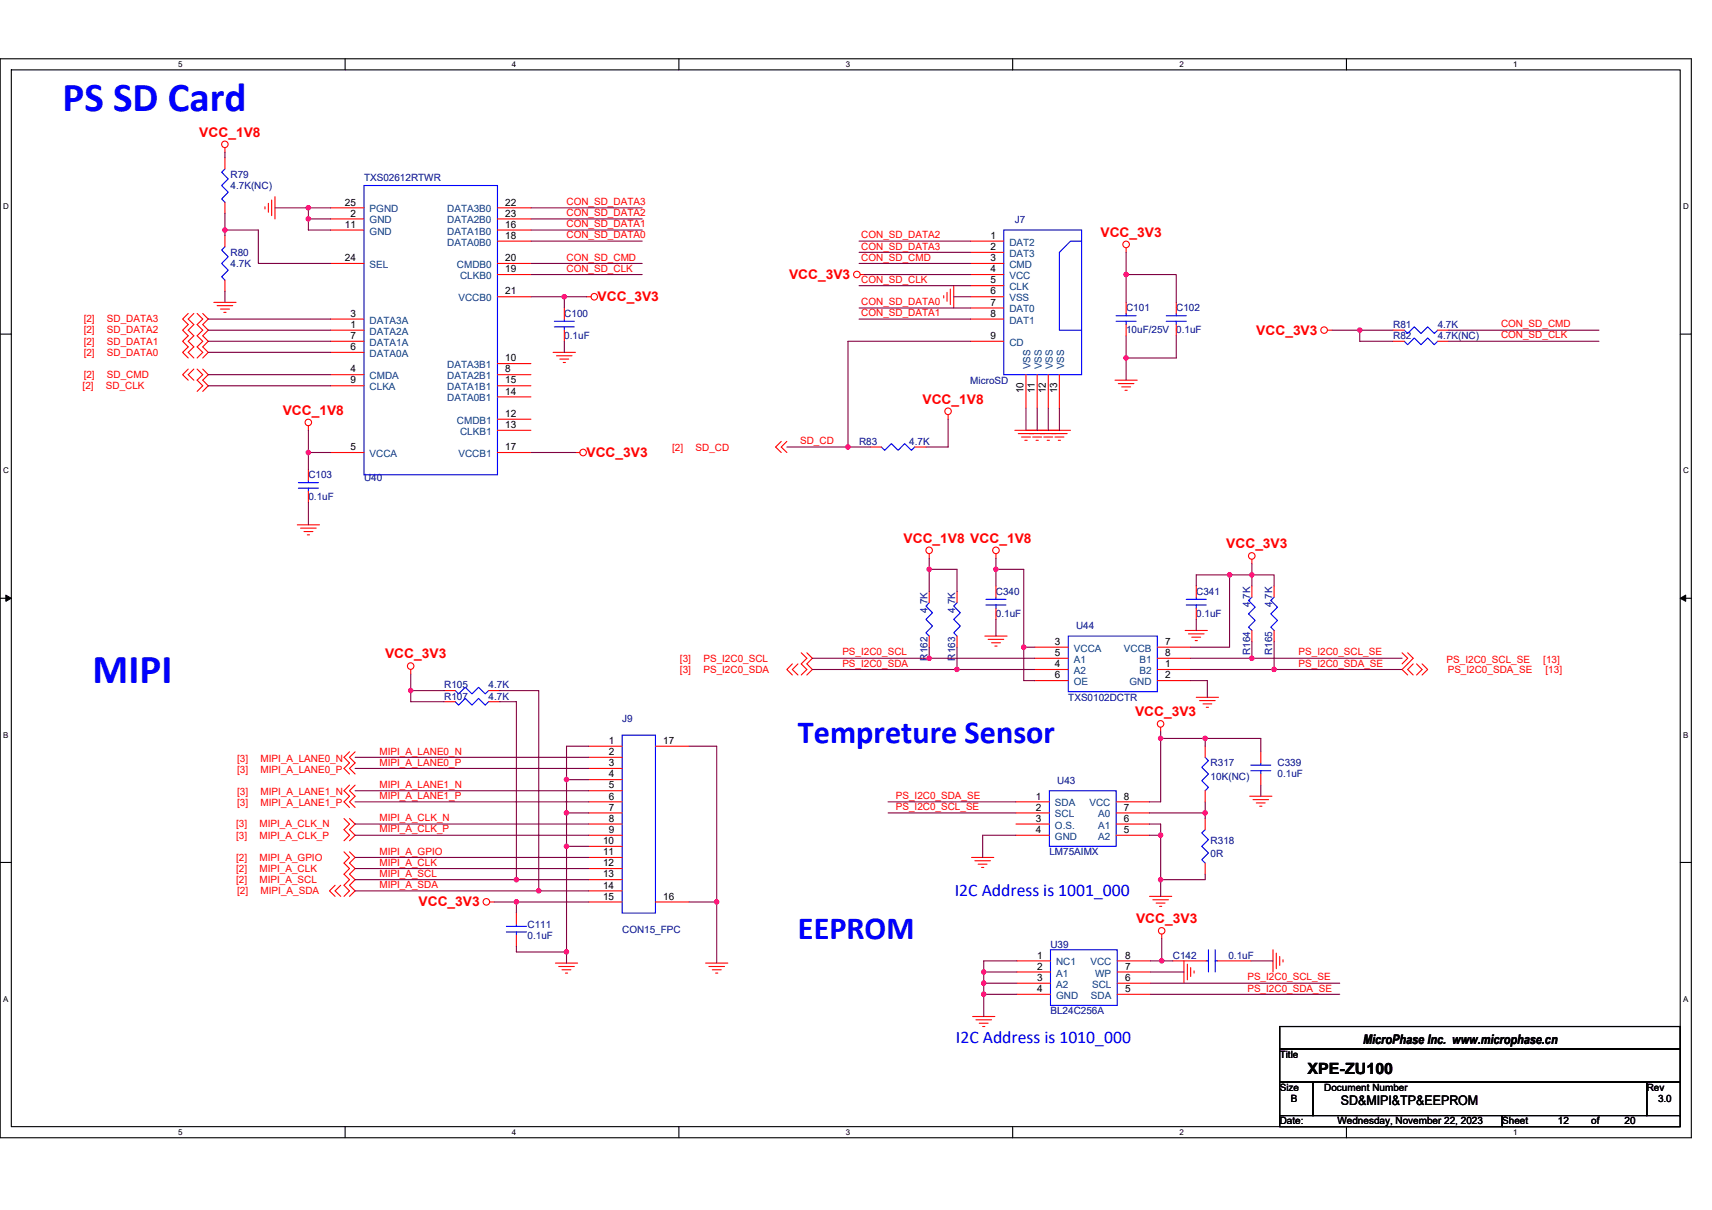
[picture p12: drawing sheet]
<svg xmlns="http://www.w3.org/2000/svg" width="297mm" height="210mm" viewBox="0 0 297 210" stroke-linecap="round" stroke-linejoin="round" font-family="sans-serif">
<path d="M0 10.2h293.5v187.2h-293.5zM2 12.1h289.5v183.4h-289.5z" fill="none" stroke="#000" stroke-width=".19"/>
<g fill="#fff">
<path d="M30.9 10.4h.8v1.6h-.8z"/>
<path d="M30.9 195.7h.8v1.6h-.8z"/>
</g>
<path d="M59.9 10.2v1.9M59.9 195.5v1.9" fill="none" stroke="#000" stroke-width=".19"/>
<g fill="#fff">
<path d="M88.8 10.4h.8v1.6h-.8z"/>
<path d="M88.8 195.7h.8v1.6h-.8z"/>
</g>
<path d="M117.8 10.2v1.9M117.8 195.5v1.9" fill="none" stroke="#000" stroke-width=".19"/>
<g fill="#fff">
<path d="M146.7 10.4h.8v1.6h-.8z"/>
<path d="M146.7 195.7h.8v1.6h-.8z"/>
</g>
<path d="M175.7 10.2v1.9M175.7 195.5v1.9" fill="none" stroke="#000" stroke-width=".19"/>
<g fill="#fff">
<path d="M204.7 10.4h.7v1.6h-.7z"/>
<path d="M204.7 195.7h.7v1.6h-.7z"/>
</g>
<path d="M233.6 10.2v1.9M233.6 195.5v1.9" fill="none" stroke="#000" stroke-width=".19"/>
<g fill="#fff">
<path d="M262.6 10.4h.7v1.6h-.7z"/>
<path d="M262.6 195.7h.7v1.6h-.7z"/>
<path d="M.5 35.1h1v1.5h-1z"/>
<path d="M292 35.1h1v1.5h-1z"/>
<path d="M.5 80.9h1v1.5h-1z"/>
<path d="M292 80.9h1v1.5h-1z"/>
</g>
<path d="M0 58h2M291.5 58h2" fill="none" stroke="#000" stroke-width=".19"/>
<g fill="#fff">
<path d="M.5 126.7h.9v1.6h-.9z"/>
<path d="M292 126.7h.9v1.6h-.9z"/>
</g>
<path d="M0 103.8h2M291.5 103.8h2" fill="none" stroke="#000" stroke-width=".19"/>
<path d="M1 103.3l1 .5-1 .6zM291.5 103.8l1-.5v1.1z" fill="#000" stroke="#000" stroke-width=".17"/>
<g fill="#fff">
<path d="M.5 172.6h.9v1.5h-.9z"/>
<path d="M292 172.6h.9v1.5h-.9z"/>
</g>
<path d="M0 149.7h2M291.5 149.7h2M222 178.1h69.5v3.9h-69.5zM222 182h69.5v5.8h-69.5zM222 187.8h5.8v5.8h-5.8zM222 193.6h38.6v1.9h-38.6zM227.8 187.8h57.9v5.8h-57.9zM260.6 193.6h30.9v1.9h-30.9zM285.7 187.8h5.8v5.8h-5.8z" fill="none" stroke="#000" stroke-width=".19"/>
<g fill="none" stroke="#f00" stroke-width=".19">
<path d="M39 25.6v.8M39 35.1v1.9M39 27.4v1.9M46 35.9v.4M46.6 35.3v1.5M47.1 34.7v2.7M47.7 34.1v3.9M57.4 38h5.8M57.4 39.9h5.8M57.4 36.1h5.8M86.3 39.9h5.8M86.3 36.1h5.8"/>
<path d="M86.3 38h5.8M32.7 54.4l-1 1 1 .9-1 1 1 1-1 .9 1 1-1 1 1 .9M33.6 54.4l-.9 1 .9 .9-.9 1 .9 1-.9 .9 .9 1-.9 1 .9 .9M34.2 54.4l1 1-1 .9 1 1-1 1 1 .9-1 1 1 1-1 .9M35.2 54.4l.9 1-.9 .9 .9 1-.9 1 .9 .9-.9 1 .9 1-.9 .9M37.1 52.5h3.9M37.7 53h2.7M38.3 53.6h1.5M38.8 54.2h.4M39 48.6v1.9M39 40.9v1.9M57.4 57.3h5.8"/>
<path d="M57.4 55.4h5.8M57.4 59.2h5.8M57.4 45.7h5.8M86.3 41.8h5.8M86.3 47.6h5.8M86.3 45.7h5.8M86.3 51.5h5.8M97.9 53.4v2M97.9 57.3v1.9M101.8 51.5h.7M149.3 47.6h.7M163.7 51.3v.4"/>
<path d="M164.3 50.7v1.6M164.9 50.2v2.7M165.5 49.6v3.8M168.4 41.8h5.8M168.4 43.8h5.8M168.4 45.7h5.8M168.4 47.6h5.8M168.4 49.6h5.8M168.4 51.5h5.8M168.4 53.4h5.8M168.4 55.4h5.8M168.4 59.2h5.8"/>
<path d="M195.4 43v.8M195.4 52.5v1.9M195.4 56.3v2M204.1 52.5v1.9M204.1 56.3v2M230.3 57.3h.8M241.7 59.2h1.9M241.7 57.3h1.9M249.4 59.2h2M249.4 57.3h2M32.7 64.1l-1 .9 1 1M33.6 64.1l-.9 .9 .9 1"/>
<path d="M34.2 64.1l1 .9-1 1 1 1-1 .9M35.2 64.1l.9 .9-.9 1 .9 1-.9 .9M53.5 73.9v.8M57.4 65h5.8M57.4 78.5h5.8M57.4 61.2h5.8M57.4 67h5.8M86.3 65h5.8M86.3 63.1h5.8M86.3 72.7h5.8M86.3 74.7h5.8M86.3 68.9h5.8"/>
<path d="M86.3 67h5.8M86.3 78.5h5.8M96 61.2h3.8M96.6 61.7h2.6M97.1 62.3h1.6M97.7 62.9h.4M99.8 78.5h.8M135.5 76.6l-.9 1 .9 .9M136.5 76.6l-1 1 1 .9M151 77.6h1.9M158.7 77.6h2M164.5 72v.7"/>
<path d="M176.1 74.7h7.7M176.7 75.2h2.7M177.2 75.8h1.6M177.8 76.4h.4M178 65v5.8M178.6 75.2h2.7M179.2 75.8h1.5M179.8 76.4h.3M180 65v5.8M180.5 75.2h2.7M181.1 75.8h1.5M181.7 76.4h.4"/>
<path d="M181.9 65v5.8M182.5 75.2h2.7M183 75.8h1.6M183.6 76.4h.4M183.8 65v5.8M185.7 74.7h-7.7M193.5 66h3.8M194 66.6h2.7M194.6 67.1h1.6M195.2 67.7h.4M51.6 91.1h3.8M52.2 91.7h2.7"/>
<path d="M52.7 92.2h1.6M53.3 92.8h.4M53.5 81.4v2M53.5 85.3v1.9M161.2 96.1v.8M172.8 96.1v.8M217.2 97.1v.7M71.3 116.2v.7M77.1 119.8h1.9M84.8 119.8h1.9M137.5 115.2l-1 1 1 .9M138.4 115.2l-.9 1 .9 .9"/>
<path d="M139 113.3l1 .9-1 1 1 1-1 .9M140 113.3l.9 .9-.9 1 .9 1-.9 .9M161.2 110.4v1.9M161.2 102.7v1.9M166 110.4v1.9M166 102.7v1.9M170.9 110.4h3.8M171.4 111h2.8M172 111.5h1.6M172.6 112.1h.4M172.8 101.7v1.9M172.8 105.6v1.9"/>
<path d="M179.6 112.3h5.8M179.6 116.2h5.8M179.6 114.2h5.8M179.6 118.1h5.8M200.8 116.2h5.8M200.8 118.1h5.8M200.8 112.3h5.8M200.8 114.2h5.8M205.6 109.4h3.9M206.2 110h2.7M206.8 110.6h1.5M207.4 111.2h.3"/>
<path d="M207.6 101.7v1.9M207.6 105.6v1.9M217.2 109.4v2M217.2 101.7v1.9M221.1 109.4v2M221.1 101.7v1.9M243.3 113.3l.9 .9-.9 1M244.2 113.3l1 .9-1.9 2 .9 .9M245.2 115.2l-1 1 1 .9M245.8 115.2l.9 1-.9 .9M246.7 115.2l1 1-1 .9M60.6 130.5l-.9 .9 .9 1-.9 .9 .9 1"/>
<path d="M60.6 136.2l-.9 1 .9 1-.9 .9 .9 1M61.6 130.5l-1 .9 1 1-1 .9 1 1M61.6 136.2l-1 1 1 1-1 .9 1 1M77.1 121.8h1.9M84.8 121.8h1.9M102.1 129.5h5.8M102.1 131.4h5.8M102.1 133.3h5.8M102.1 135.3h5.8M102.1 137.2h5.8M102.1 139.1h5.8M113.7 129.5h5.8"/>
<path d="M176.3 139.1h5.8M193.7 139.1h5.7M201.4 126.2v.8M207.6 121h3.8M208.1 121.6h2.7M208.7 122.2h1.5M209.1 129.5v1.9M209.1 137.2v1.9M209.3 122.7h.4M216.8 138.2h3.9M217.4 138.8h2.7M218 139.3h1.5"/>
<path d="M218.6 139.9h.3M218.8 130.5v1.9M218.8 134.3v1.9M58.1 153.6l-.9 1 .9 1M59.1 153.6l-1 1 1 1M59.7 142l.9 1-.9 1 .9 .9-.9 1M59.7 147.8l.9 1-.9 1 .9 .9-.9 1 .9 1-.9 .9 .9 1-.9 1M60.6 142l1 1-1 1 1 .9-1 1M60.6 147.8l1 1-1 1 1 .9-1 1 1 1-1 .9 1 1-1 1M85 156.5h.7M89.6 158.5v1.9M102.1 141.1h5.8"/>
<path d="M102.1 143h5.8M102.1 144.9h5.8M102.1 146.9h5.8M102.1 148.8h5.8M102.1 150.7h5.8M102.1 152.7h5.8M102.1 154.6h5.8M102.1 156.5h5.8M113.7 156.5h5.8M168.6 148.8h3.8M169.1 149.4h2.7M169.7 150h1.6"/>
<path d="M170.3 150.5h.4M176.3 141.1h5.8M176.3 143h5.8M176.3 144.9h5.8M193.7 144.9h5.7M193.7 143h5.7M193.7 141.1h5.7M199.5 155.6h3.8M200 156.1h2.7M200.6 156.7h1.5M201.2 157.3h.4M209.1 149.8v1.9"/>
<path d="M209.1 142v2M89.6 162.3v2M96.4 167.1h3.8M96.9 167.7h2.7M97.5 168.3h1.6M98.1 168.9h.4M122.4 167.1h3.9M123 167.7h2.7M123.6 168.3h1.5M124.2 168.9h.3M168.8 176.4h3.8M169.3 177h2.7"/>
<path d="M169.9 177.6h1.5M170.5 178.1h.4M176.5 166.8h5.8M176.5 168.7h5.8M176.5 170.6h5.8M176.5 172.6h5.8M193.8 166.8h5.8M193.8 172.6h5.8M193.8 170.6h5.8M193.8 168.7h5.8M201.6 162.1v.8M203.5 166.8h5.8"/>
<path d="M205.4 166.8v3.8M206 167.3v2.7M206.6 167.9v1.6M207.2 168.5v.4M211.2 166.8h5.8M220.9 164.8v3.9M221.4 165.4v2.7M222 166v1.5M222.6 166.6v.3"/>
<circle cx="39" cy="25" r=".57"/>
<circle cx="103.1" cy="51.5" r=".57"/>
<circle cx="148.7" cy="47.6" r=".57"/>
<circle cx="195.4" cy="42.4" r=".57"/>
<circle cx="229.7" cy="57.3" r=".57"/>
<circle cx="53.5" cy="73.3" r=".57"/>
<circle cx="101.2" cy="78.5" r=".57"/>
<circle cx="164.5" cy="71.4" r=".57"/>
<circle cx="161.2" cy="95.5" r=".57"/>
<circle cx="172.8" cy="95.5" r=".57"/>
<circle cx="217.2" cy="96.5" r=".57"/>
<circle cx="71.2" cy="115.6" r=".57"/>
<circle cx="201.4" cy="125.6" r=".57"/>
<circle cx="84.4" cy="156.5" r=".57"/>
<circle cx="201.6" cy="161.5" r=".57"/>
</g>
<g fill="none" stroke="#00f" stroke-width=".19">
<path d="M39 29.3l-.5 .6 1.1 1.2-1.1 1.1 1.1 1.2-1.1 1.1 .5 .6M63.2 32.2h23.1v50.2h-23.1zM174.2 39.9h13.5v25.1h-13.5zM39 42.8l-.5 .6 1.1 1.2-1.1 1.1 1.1 1.2-1.1 1.1 .5 .6M96.2 56.7h3.4M96.2 55.8h3.4M97.9 55.4v.4M97.9 56.7v.6M187.7 41.8h-2l-1.9 2v13.5h3.9M193.7 55.8h3.4M193.7 54.8h3.4M195.4 54.4v.4"/>
<path d="M195.4 55.8v.5M202.3 55.8h3.5M202.3 54.8h3.5M204.1 54.4v.4M204.1 55.8v.5M243.6 59.2l.6 .6 1.2-1.1 1.1 1.1 1.2-1.1 1.2 1.1 .5-.6M243.6 57.3l.6 .6 1.2-1.2 1.1 1.2 1.2-1.2 1.2 1.2 .5-.6M152.9 77.6l.6 .5 1.2-1.1 1.1 1.1 1.2-1.1 1.1 1.1 .6-.5M51.8 84.7h3.4M51.8 83.8h3.4M53.5 83.4v.4M53.5 84.7v.6"/>
<path d="M79 119.8l.6 .6 1.1-1.1 1.2 1.1 1.1-1.1 1.2 1.1 .6-.6M161.2 104.6l-.5 .6 1.1 1.1-1.1 1.2 1.1 1.1-1.1 1.2 .5 .6M166 104.6l-.5 .6 1.1 1.1-1.1 1.2 1.1 1.1-1.1 1.2 .5 .6M171.1 105h3.4M171.1 104h3.4M172.8 103.6v.4M172.8 105v.6M185.4 110.4h15.4v9.6h-15.4zM205.8 105h3.5M205.8 104h3.5M207.6 103.6v.4M207.6 105v.6"/>
<path d="M217.2 103.6l-.6 .6 1.2 1.2-1.2 1.1 1.2 1.2-1.2 1.1 .6 .6M221.1 103.6l-.6 .6 1.2 1.2-1.2 1.1 1.2 1.2-1.2 1.1 .6 .6M79 121.8l.6 .6 1.1-1.2 1.2 1.2 1.1-1.2 1.2 1.2 .6-.6M107.9 127.6h5.8v30.9h-5.8zM182.1 137.2h11.6v9.7h-11.6zM209.1 131.4l.6 .6-1.2 1.2 1.2 1.1-1.2 1.2 1.2 1.1-.6 .6M217 133.8h3.5M217 132.8h3.5M218.8 132.4v.4M218.8 133.8v.5M209.1 144l-.6 .5 1.2 1.2-1.2 1.2 1.2 1.1-1.2 1.2 .6 .6M87.9 161.7h3.5"/>
<path d="M87.9 160.8h3.5M89.6 160.4v.4M89.6 161.7v.6M182.3 164.8h11.5v9.7h-11.5zM209.3 166.8h.4M209.7 164.8v3.9M210.8 164.8v3.9M210.8 166.8h.4"/>
</g>
<g fill="none" stroke="#800040" stroke-width=".19">
<path d="M39 26.4v1M39 39.9v1M39 39.9h5.8v5.8h12.6M39 37v2.9M47.7 36.1h5.8v1.9M53.5 36.1h3.9M53.5 38h3.9M53.5 38v1.9h3.9M92.1 36.1h19.3M92.1 38h19.3M92.1 39.9h19.3M36.1 55.4h21.3"/>
<path d="M36.1 57.3h21.3M36.1 59.2h21.3M39 50.5v2M92.1 45.7h19.3M92.1 47.6h19.3M92.1 41.8h19.3M92.1 51.5h5.8M97.9 51.5v1.9M97.9 59.2v2M97.9 51.5h3.9M149.1 45.7h19.3M149.1 43.8h19.3"/>
<path d="M149.1 55.4h19.3M149.1 53.4h19.3M149.1 41.8h19.3M149.1 49.6h19.3M150 47.6h18.4M165.5 51.5h2.9M168.4 59.2h-21.3v18.4M195.4 47.6h8.7v4.9M195.4 58.3v3.8M195.4 43.8v8.7M204.1 58.3v3.8h-8.7M231.1 57.3h4.8"/>
<path d="M235.9 57.3v1.9h5.8M235.9 57.3h5.8M251.4 59.2h26M251.4 57.3h26M36.1 61.2h21.3M36.1 65h21.3M36.1 67h21.3M53.5 78.5v2.9M53.5 78.5h3.9M53.5 74.7v3.8M92.1 78.5h7.7M136.5 77.6h10.6"/>
<path d="M147.1 77.6h3.9M164.5 72.7v4.9h-3.8M178 70.8v3.9M180 70.8v3.9M181.9 70.8v3.9M183.8 70.8v3.9M195.4 62.1v3.9M53.5 87.2v3.9M161.2 98.8v3.9M161.2 98.8h4.8v3.9M161.2 96.9v1.9M172.8 96.9v1.9h4.8v13.5h2"/>
<path d="M172.8 98.8v2.9M213.3 99.8h3.9M213.3 99.8v12.5h-6.7M213.3 99.8h-5.7v1.9M217.2 99.8h3.9v1.9M217.2 97.8v2M217.2 99.8v1.9M71.3 119.8v2h5.8M71.3 116.9v2.9M71.3 119.8h5.8M86.7 119.8h6.8v34.8M140.9 116.2h25.1"/>
<path d="M140.9 114.2h20.3M161.2 114.2h18.4M161.2 112.3v1.9M166 116.2h13.6M166 112.3v3.9M172.8 107.5v2.9M177.6 112.3v5.8h2M206.6 116.2h14.5M206.6 118.1h2.9v2.9M206.6 114.2h10.6M207.6 107.5v1.9M217.2 114.2h26.1"/>
<path d="M217.2 111.4v2.8M221.1 111.4v4.8M221.1 116.2h22.2M61.6 131.4h40.5M61.6 133.3h40.5M61.6 137.2h40.5M61.6 139.1h40.5M86.7 121.8h2.9v30.9M98.3 135.3v5.8M98.3 135.3h3.8M102.1 129.5h-3.8v5.8M119.5 129.5h4.9v27"/>
<path d="M154.1 139.1h22.2M201.4 128.1h7.7M201.4 127v1.1M201.4 128.1v11h-1.9M209.1 128.1h9.7v2.4M209.1 139.1v2M209.1 128.1v1.4M218.8 136.2v2M61.6 154.6h31.9M61.6 152.7h28M61.6 143h40.5M61.6 144.9h40.5"/>
<path d="M61.6 148.8h40.5M61.6 150.7h40.5M85.7 156.5h3.9M89.6 156.5v2M89.6 156.5h12.5M89.6 152.7h12.5M93.5 154.6h8.6M98.3 146.9v18.3M98.3 146.9h3.8M98.3 141.1v5.8M98.3 141.1h3.8M119.5 156.5h4.9"/>
<path d="M124.4 156.5v10.6M154.1 141.1h22.2M176.3 144.9h-5.8v3.9M199.5 144.9h1.9M199.5 143h1.9v1.9M199.5 141.1h9.6M201.4 152.7v2.9M201.4 144.9v7.8M209.1 141.1v.9M209.1 151.7v1h-7.7M89.6 164.3v.9h8.7M98.3 165.2v1.9"/>
<path d="M170.7 168.7v1.9M170.7 172.6v3.8M170.7 170.6v2M170.7 172.6h5.8M170.7 168.7h5.8M170.7 170.6h5.8M176.5 166.8h-5.8v1.9M199.6 166.8h2M199.6 170.6h32.8M199.6 172.6h32.8M199.6 168.7h5.8M201.6 162.9v3.9"/>
<path d="M201.6 166.8h1.9M217 166.8h3.9"/>
</g>
<g fill="#f0f" stroke="#f0f" stroke-width=".19">
<circle cx="235.9" cy="57.3" r=".38"/>
<circle cx="147.1" cy="77.6" r=".38"/>
<circle cx="39" cy="39.9" r=".38"/>
<circle cx="195.4" cy="62.1" r=".38"/>
<circle cx="195.4" cy="47.6" r=".38"/>
<circle cx="97.9" cy="51.5" r=".38"/>
<circle cx="53.5" cy="36.1" r=".38"/>
<circle cx="53.5" cy="38" r=".38"/>
<circle cx="53.5" cy="78.5" r=".38"/>
<circle cx="124.3" cy="156.5" r=".38"/>
<circle cx="89.6" cy="152.7" r=".38"/>
<circle cx="98.3" cy="141.1" r=".38"/>
<circle cx="98.3" cy="135.3" r=".38"/>
<circle cx="98.3" cy="165.2" r=".38"/>
<circle cx="98.3" cy="146.9" r=".38"/>
<circle cx="89.6" cy="156.5" r=".38"/>
<circle cx="71.2" cy="119.8" r=".38"/>
<circle cx="93.5" cy="154.6" r=".38"/>
<circle cx="170.7" cy="172.5" r=".38"/>
<circle cx="201.6" cy="166.7" r=".38"/>
<circle cx="170.7" cy="170.6" r=".38"/>
<circle cx="170.7" cy="168.7" r=".38"/>
<circle cx="209.1" cy="141.1" r=".38"/>
<circle cx="201.4" cy="152.7" r=".38"/>
<circle cx="201.4" cy="144.9" r=".38"/>
<circle cx="201.4" cy="128.1" r=".38"/>
<circle cx="209.1" cy="128.1" r=".38"/>
<circle cx="213.3" cy="99.8" r=".38"/>
<circle cx="161.2" cy="98.8" r=".38"/>
<circle cx="221" cy="116.2" r=".38"/>
<circle cx="217.2" cy="114.2" r=".38"/>
<circle cx="217.2" cy="99.8" r=".38"/>
<circle cx="166" cy="116.2" r=".38"/>
<circle cx="161.2" cy="114.2" r=".38"/>
<circle cx="177.6" cy="112.3" r=".38"/>
<circle cx="172.8" cy="98.8" r=".38"/>
</g>
<g font-size="7.1" fill="#00f">
<text x="10.9" y="19.3">PS SD Card</text>
<text x="16.1" y="118.5">MIPI</text>
</g>
<g font-size="5.6" fill="#00f">
<text x="138.4" y="129">Tempreture Sensor</text>
<text x="138.4" y="163">EEPROM</text>
</g>
<g font-size="3.1" fill="#00f">
<text x="165.7" y="155.6">I2C Address is 1001_000</text>
<text x="165.9" y="181.1">I2C Address is 1010_000</text>
</g>
<text font-size="2.7" x="226.9" y="186.4">XPE-ZU100</text>
<g font-size="2.3" fill="#f00">
<text x="34.6" y="23.7">VCC_1V8</text>
<text x="190.9" y="41.1">VCC_3V3</text>
<text x="103.7" y="52.3">VCC_3V3</text>
<text x="136.9" y="48.4">VCC_3V3</text>
<text x="218" y="58.1">VCC_3V3</text>
<text x="49.1" y="72">VCC_1V8</text>
<text x="160.1" y="70.1">VCC_1V8</text>
<text x="101.8" y="79.3">VCC_3V3</text>
<text x="156.8" y="94.2">VCC_1V8 VCC_1V8</text>
<text x="212.8" y="95.1">VCC_3V3</text>
<text x="66.8" y="114.3">VCC_3V3</text>
<text x="196.9" y="124.3">VCC_3V3</text>
<text x="72.6" y="157.3">VCC_3V3</text>
<text x="197.1" y="160.2">VCC_3V3</text>
</g>
<g font-size="2.3">
<text x="236.5" y="181.1">MicroPhase Inc. www.microphase.cn</text>
<text x="232.6" y="191.8">SD&amp;MIPI&amp;TP&amp;EEPROM</text>
</g>
<g font-size="1.7" fill="#000080">
<text x="40" y="30.9">R79</text>
<text x="40" y="32.8">4.7K(NC)</text>
<text x="63.2" y="31.4">TXS02612RTWR</text>
<text x="176.1" y="38.8">J7</text>
<text x="40" y="44.4">R80</text>
<text x="40" y="46.3">4.7K</text>
<text x="97.9" y="55">C100</text>
<text x="97.9" y="58.8">0.1uF</text>
<text x="195.4" y="54">C101</text>
<text x="195.4" y="57.9">10uF/25V 0.1uF</text>
<text x="204.1" y="54">C102</text>
<text x="241.7" y="58.8">R82</text>
<text x="241.7" y="56.9">R81</text>
<text x="249.4" y="58.8">4.7K(NC)</text>
<text x="249.4" y="56.9">4.7K</text>
<text x="168.4" y="66.6">MicroSD</text>
<text x="149.1" y="77.2">R83</text>
<text x="157.8" y="77.2">4.7K</text>
<text x="53.5" y="83">C103</text>
<text x="63.2" y="83.5">U40</text>
<text x="53.5" y="86.8">0.1uF</text>
<text x="160.9" y="106.3" transform="rotate(-90 160.9 106.3)">4.7K</text>
<text x="165.7" y="106.3" transform="rotate(-90 165.7 106.3)">4.7K</text>
<text x="172.8" y="103.3">C340</text>
<text x="172.8" y="107.1">0.1uF</text>
<text x="207.6" y="103.3">C341</text>
<text x="207.6" y="107.1">0.1uF</text>
<text x="216.9" y="105.4" transform="rotate(-90 216.9 105.4)">4.7K</text>
<text x="220.7" y="105.4" transform="rotate(-90 220.7 105.4)">4.7K</text>
<text x="186.7" y="109.2">U44</text>
<text x="216.9" y="113.7" transform="rotate(-90 216.9 113.7)">R164</text>
<text x="220.7" y="113.7" transform="rotate(-90 220.7 113.7)">R165</text>
<text x="77.1" y="119.5">R105</text>
<text x="84.8" y="119.5">4.7K</text>
<text x="160.9" y="114.6" transform="rotate(-90 160.9 114.6)">R162</text>
<text x="165.7" y="114.6" transform="rotate(-90 165.7 114.6)">R163</text>
<text x="77.1" y="121.4">R107</text>
<text x="84.8" y="121.4">4.7K</text>
<text x="107.9" y="125.2">J9</text>
<text x="185.4" y="121.6">TXS0102DCTR</text>
<text x="183.4" y="136.1">U43</text>
<text x="210.1" y="133">R317</text>
<text x="210.1" y="135.3">10K(NC)</text>
<text x="221.7" y="133">C339</text>
<text x="221.7" y="134.9">0.1uF</text>
<text x="182.1" y="148.4">LM75AIMX</text>
<text x="210.1" y="146.5">R318</text>
<text x="210.1" y="148.8">0R</text>
<text x="91.5" y="161">C111</text>
<text x="107.9" y="161.9">CON15_FPC</text>
<text x="91.5" y="162.9">0.1uF</text>
<text x="182.3" y="164.4">U39</text>
<text x="203.5" y="166.4">C142</text>
<text x="213.1" y="166.4">0.1uF</text>
<text x="182.3" y="176">BL24C256A</text>
</g>
<g font-size="1.7">
<text x="59.9" y="35.7">25</text>
<text x="87.7" y="35.7">22</text>
<text x="59.9" y="39.5">11</text>
<text x="60.8" y="37.6">2</text>
<text x="87.7" y="39.5">16</text>
<text x="87.7" y="41.4">18</text>
<text x="87.7" y="37.6">23</text>
<text x="171.8" y="41.4">1</text>
<text x="59.9" y="45.3">24</text>
<text x="87.7" y="45.3">20</text>
<text x="87.7" y="47.2">19</text>
<text x="171.8" y="43.4">2</text>
<text x="171.8" y="45.3">3</text>
<text x="171.8" y="47.2">4</text>
<text x="87.7" y="51.1">21</text>
<text x="171.8" y="49.2">5</text>
<text x="171.8" y="51.1">6</text>
<text x="171.8" y="53">7</text>
<text x="60.8" y="56.9">1</text>
<text x="60.8" y="55">3</text>
<text x="60.8" y="58.8">7</text>
<text x="171.8" y="55">8</text>
<text x="171.8" y="58.8">9</text>
<text x="60.8" y="64.6">4</text>
<text x="60.8" y="60.7">6</text>
<text x="87.7" y="64.6">8</text>
<text x="87.7" y="62.7">10</text>
<text x="60.8" y="66.5">9</text>
<text x="87.7" y="68.5">14</text>
<text x="87.7" y="66.5">15</text>
<text x="177.6" y="68.3" transform="rotate(-90 177.6 68.3)">10</text>
<text x="179.6" y="68.3" transform="rotate(-90 179.6 68.3)">11</text>
<text x="181.5" y="68.3" transform="rotate(-90 181.5 68.3)">12</text>
<text x="183.4" y="68.3" transform="rotate(-90 183.4 68.3)">13</text>
<text x="87.7" y="72.3">12</text>
<text x="87.7" y="74.3">13</text>
<text x="60.8" y="78.1">5</text>
<text x="87.7" y="78.1">17</text>
<text x="183" y="111.9">3</text>
<text x="183" y="113.8">5</text>
<text x="202.2" y="111.9">7</text>
<text x="202.2" y="113.8">8</text>
<text x="183" y="115.8">4</text>
<text x="183" y="117.7">6</text>
<text x="202.2" y="115.8">1</text>
<text x="202.2" y="117.7">2</text>
<text x="105.6" y="129.1">1</text>
<text x="105.6" y="131">2</text>
<text x="115.1" y="129.1">17</text>
<text x="105.6" y="132.9">3</text>
<text x="105.6" y="134.9">4</text>
<text x="105.6" y="136.8">5</text>
<text x="105.6" y="138.7">6</text>
<text x="105.6" y="140.7">7</text>
<text x="105.6" y="142.6">8</text>
<text x="179.7" y="138.7">1</text>
<text x="179.7" y="140.7">2</text>
<text x="179.7" y="142.6">3</text>
<text x="195" y="142.6">6</text>
<text x="195" y="140.7">7</text>
<text x="195" y="138.7">8</text>
<text x="104.6" y="146.5">10</text>
<text x="104.6" y="148.4">11</text>
<text x="105.6" y="144.5">9</text>
<text x="179.7" y="144.5">4</text>
<text x="195" y="144.5">5</text>
<text x="104.6" y="150.3">12</text>
<text x="104.6" y="152.3">13</text>
<text x="104.6" y="154.2">14</text>
<text x="104.6" y="156.1">15</text>
<text x="115.1" y="156.1">16</text>
<text x="179.9" y="166.3">1</text>
<text x="195.2" y="166.3">8</text>
<text x="179.9" y="168.3">2</text>
<text x="179.9" y="170.2">3</text>
<text x="179.9" y="172.1">4</text>
<text x="195.2" y="170.2">6</text>
<text x="195.2" y="172.1">5</text>
<text x="195.2" y="168.3">7</text>
<text x="222" y="183.6">Title</text>
<text x="222" y="189.3">Size</text>
<text x="224" y="191.3">B</text>
<text x="229.8" y="189.3">Document Number</text>
<text x="285.7" y="189.3">Rev</text>
<text x="287.7" y="191.3">3.0</text>
<text x="222" y="195.1">Date:</text>
<text x="232.1" y="195.1">Wednesday, November 22, 2023</text>
<text x="260.6" y="195.1">Sheet</text>
<text x="270.3" y="195.1">12</text>
<text x="276.1" y="195.1">of</text>
<text x="281.9" y="195.1">20</text>
</g>
<g font-size="1.7" fill="#f00">
<text x="98.3" y="35.6">CON_SD_DATA3</text>
<text x="98.3" y="37.5">CON_SD_DATA2</text>
<text x="98.3" y="41.4">CON_SD_DATA0</text>
<text x="98.3" y="39.4">CON_SD_DATA1</text>
<text x="149.4" y="41.4">CON_SD_DATA2</text>
<text x="98.3" y="45.2">CON_SD_CMD</text>
<text x="98.3" y="47.2">CON_SD_CLK</text>
<text x="149.4" y="45.2">CON_SD_CMD</text>
<text x="149.4" y="43.3">CON_SD_DATA3</text>
<text x="149.4" y="53">CON_SD_DATA0</text>
<text x="149.4" y="49.1">CON_SD_CLK</text>
<text x="14.5" y="57.9">[2]</text>
<text x="14.5" y="55.9">[2]</text>
<text x="14.5" y="59.8">[2]</text>
<text x="18.6" y="57.9">SD_DATA2</text>
<text x="18.6" y="55.9">SD_DATA3</text>
<text x="18.6" y="59.8">SD_DATA1</text>
<text x="149.4" y="54.9">CON_SD_DATA1</text>
<text x="260.4" y="58.7">CON_SD_CLK</text>
<text x="260.4" y="56.8">CON_SD_CMD</text>
<text x="14.5" y="65.6">[2]</text>
<text x="14.5" y="61.7">[2]</text>
<text x="18.6" y="65.6">SD_CMD</text>
<text x="18.6" y="61.7">SD_DATA0</text>
<text x="14.3" y="67.5">[2]</text>
<text x="18.4" y="67.5">SD_CLK</text>
<text x="138.8" y="77.1">SD_CD</text>
<text x="116.6" y="78.3">[2]</text>
<text x="120.7" y="78.3">SD_CD</text>
<text x="146.2" y="113.7">PS_I2C0_SCL</text>
<text x="225.3" y="113.7">PS_I2C0_SCL_SE</text>
<text x="118" y="114.8">[3]</text>
<text x="118" y="116.8">[3]</text>
<text x="122" y="114.8">PS_I2C0_SCL</text>
<text x="122" y="116.8">PS_I2C0_SDA</text>
<text x="146.2" y="115.7">PS_I2C0_SDA</text>
<text x="225.3" y="115.7">PS_I2C0_SDA_SE</text>
<text x="251" y="115">PS_I2C0_SCL_SE</text>
<text x="251.2" y="116.8">PS_I2C0_SDA_SE</text>
<text x="267.8" y="115">[13]</text>
<text x="268.2" y="116.8">[13]</text>
<text x="65.8" y="130.9">MIPI_A_LANE0_N</text>
<text x="41.1" y="132.2">[3]</text>
<text x="41.1" y="134.1">[3]</text>
<text x="41.1" y="138">[3]</text>
<text x="45.2" y="132.2">MIPI_A_LANE0_N</text>
<text x="45.2" y="134.1">MIPI_A_LANE0_P</text>
<text x="45.2" y="138">MIPI_A_LANE1_N</text>
<text x="65.8" y="132.9">MIPI_A_LANE0_P</text>
<text x="65.8" y="136.7">MIPI_A_LANE1_N</text>
<text x="41" y="143.6">[3]</text>
<text x="41.1" y="139.9">[3]</text>
<text x="45" y="143.6">MIPI_A_CLK_N</text>
<text x="45.2" y="139.9">MIPI_A_LANE1_P</text>
<text x="65.8" y="138.7">MIPI_A_LANE1_P</text>
<text x="65.8" y="142.5">MIPI_A_CLK_N</text>
<text x="155.4" y="140.6">PS_I2C0_SCL_SE</text>
<text x="155.4" y="138.7">PS_I2C0_SDA_SE</text>
<text x="41" y="145.5">[3]</text>
<text x="41" y="149.4">[2]</text>
<text x="45" y="145.5">MIPI_A_CLK_P</text>
<text x="45" y="149.4">MIPI_A_GPIO</text>
<text x="65.8" y="144.5">MIPI_A_CLK_P</text>
<text x="65.8" y="148.3">MIPI_A_GPIO</text>
<text x="41" y="151.3">[2]</text>
<text x="41" y="153.2">[2]</text>
<text x="41.1" y="155.2">[2]</text>
<text x="45" y="151.3">MIPI_A_CLK</text>
<text x="45" y="153.2">MIPI_A_SCL</text>
<text x="45.2" y="155.2">MIPI_A_SDA</text>
<text x="65.8" y="150.2">MIPI_A_CLK</text>
<text x="65.8" y="152.2">MIPI_A_SCL</text>
<text x="65.8" y="154.1">MIPI_A_SDA</text>
<text x="216.4" y="170.1">PS_I2C0_SCL_SE</text>
<text x="216.4" y="172.1">PS_I2C0_SDA_SE</text>
</g>
<g font-size="1.7" fill="#004080">
<text x="64.1" y="38.8">GND</text>
<text x="64.1" y="40.7">GND</text>
<text x="64.1" y="36.9">PGND</text>
<text x="77.6" y="40.7">DATA1B0</text>
<text x="77.6" y="36.9">DATA3B0</text>
<text x="77.6" y="38.8">DATA2B0</text>
<text x="64.1" y="46.5">SEL</text>
<text x="77.6" y="42.6">DATA0B0</text>
<text x="79.3" y="46.5">CMDB0</text>
<text x="175.1" y="42.6">DAT2</text>
<text x="175.1" y="44.6">DAT3</text>
<text x="175.1" y="46.5">CMD</text>
<text x="79.5" y="52.3">VCCB0</text>
<text x="79.8" y="48.4">CLKB0</text>
<text x="175.1" y="48.4">VCC</text>
<text x="175.1" y="50.4">CLK</text>
<text x="175.1" y="52.3">VSS</text>
<text x="64.1" y="58.1">DATA2A</text>
<text x="64.1" y="56.2">DATA3A</text>
<text x="175.1" y="54.2">DAT0</text>
<text x="175.1" y="56.2">DAT1</text>
<text x="64.1" y="65.8">CMDA</text>
<text x="64.1" y="61.9">DATA0A</text>
<text x="64.1" y="60">DATA1A</text>
<text x="77.6" y="65.8">DATA2B1</text>
<text x="77.6" y="63.9">DATA3B1</text>
<text x="175.1" y="60">CD</text>
<text x="178.8" y="64.1" transform="rotate(-90 178.8 64.1)">VSS</text>
<text x="180.8" y="64.1" transform="rotate(-90 180.8 64.1)">VSS</text>
<text x="182.7" y="64.1" transform="rotate(-90 182.7 64.1)">VSS</text>
<text x="184.6" y="64.1" transform="rotate(-90 184.6 64.1)">VSS</text>
<text x="64.1" y="67.7">CLKA</text>
<text x="77.6" y="69.7">DATA0B1</text>
<text x="77.6" y="67.7">DATA1B1</text>
<text x="79.3" y="73.5">CMDB1</text>
<text x="79.8" y="75.5">CLKB1</text>
<text x="64.1" y="79.3">VCCA</text>
<text x="79.5" y="79.3">VCCB1</text>
<text x="186.3" y="113.1">VCCA</text>
<text x="195" y="113.1">VCCB</text>
<text x="186.3" y="117">A2</text>
<text x="186.3" y="115">A1</text>
<text x="186.3" y="118.9">OE</text>
<text x="196" y="118.9">GND</text>
<text x="197.7" y="117">B2</text>
<text x="197.7" y="115">B1</text>
<text x="183" y="139.9">SDA</text>
<text x="183" y="141.9">SCL</text>
<text x="183" y="143.8">O.S.</text>
<text x="189" y="139.9">VCC</text>
<text x="190.5" y="143.8">A1</text>
<text x="190.5" y="141.9">A0</text>
<text x="183" y="145.7">GND</text>
<text x="190.5" y="145.7">A2</text>
<text x="183.2" y="167.5">NC1</text>
<text x="189.2" y="167.5">VCC</text>
<text x="183.2" y="169.5">A1</text>
<text x="183.2" y="171.4">A2</text>
<text x="183.2" y="173.3">GND</text>
<text x="189.3" y="173.3">SDA</text>
<text x="189.5" y="171.4">SCL</text>
<text x="190" y="169.5">WP</text>
</g>
<g font-size="1.4">
<text x="30.9" y="11.7">5</text>
<text x="88.8" y="11.7">4</text>
<text x="146.7" y="11.7">3</text>
<text x="204.7" y="11.7">2</text>
<text x="262.6" y="11.7">1</text>
<text x=".5" y="36.3">D</text>
<text x="292" y="36.3">D</text>
<text x=".5" y="82.1">C</text>
<text x="292" y="82.1">C</text>
<text x=".5" y="128">B</text>
<text x="292" y="128">B</text>
<text x=".5" y="173.8">A</text>
<text x="292" y="173.8">A</text>
<text x="30.9" y="197">5</text>
<text x="88.8" y="197">4</text>
<text x="146.7" y="197">3</text>
<text x="204.7" y="197">2</text>
<text x="262.6" y="197">1</text>
</g>
</svg>
